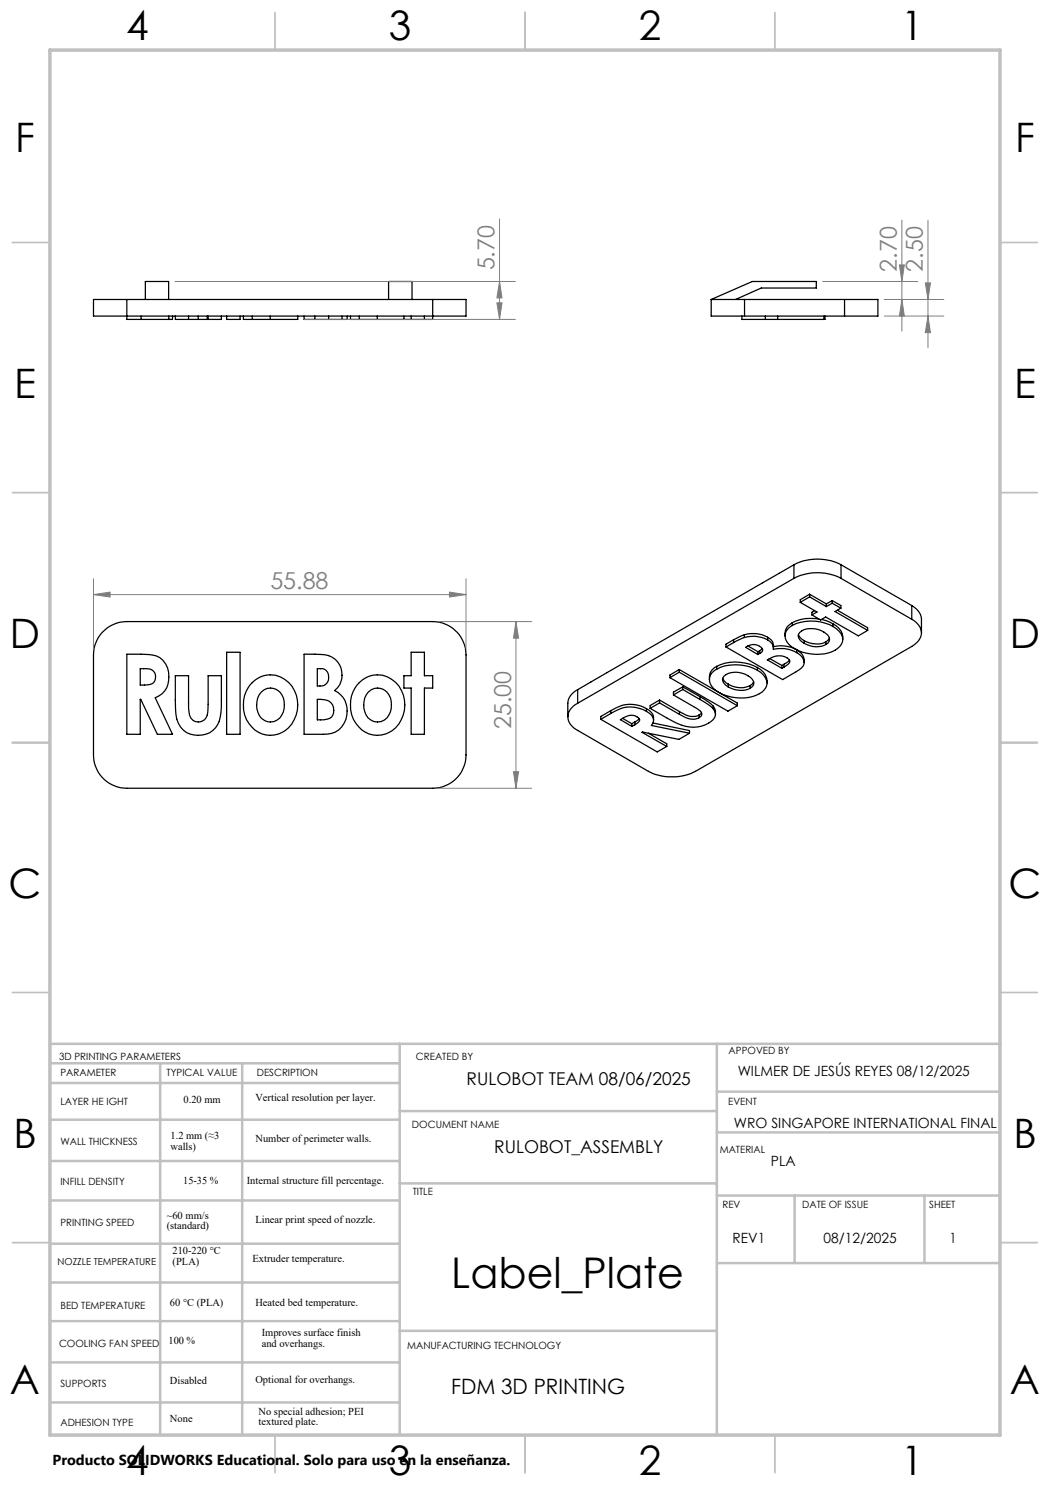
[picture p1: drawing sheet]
<svg xmlns="http://www.w3.org/2000/svg" width="210mm" height="297mm" viewBox="0 0 210 297" stroke-linecap="round" stroke-linejoin="round" font-family="sans-serif">
<g fill="none" stroke="#c0c0c0" stroke-width=".35">
<path d="M55 2.5v7.5M105 2.5v7.5M155 2.5v7.5M2.5 48.5h7.5M200 48.5h7.5M2.5 98.5h7.5M200 98.5h7.5M2.5 148.5h7.5M200 148.5h7.5M2.5 198.5h7.5M200 198.5h7.5M2.5 248.5h7.5"/>
<path d="M200 248.5h7.5M55 287v7.5M105 287v7.5M155 287v7.5"/>
</g>
<g fill="none" stroke="#c0c0c0" stroke-width=".5">
<path d="M10 208.8h190.2M10.1 212.7h69.6M10.1 216.6h69.6M32 212.7v74.4M48.4 212.7v74.4M79.9 208.8v78.2M143.4 208.8v78.2M143.4 218.3h56.6M10.1 223.9h69.6M10.1 232.2h69.6M79.9 236.7h63.5M79.9 222.2h63.5"/>
<path d="M143.4 226.5h56.6M143.4 239.1h56.6M158.9 239.1v13.5M184.9 239.1v13.5M10.1 240.1h69.6M10.1 256.5h69.6M10.1 248.7h69.6M143.4 252.6h56.6M10.1 272.5h69.6M10.1 264.2h69.6M79.9 266.2h63.5M10.1 280.5h69.6"/>
</g>
<path d="M10 10h190v277h-190z" fill="none" stroke="#c0c0c0" stroke-width=".7"/>
<g fill="none" stroke="#000" stroke-width=".25">
<path d="M25.4 59.9h-6.7v3.3h74.5v-3.3h-6.7M25.4 59.9h61.1M25.4 59.9v4h2.8M29.1 59.9v-3.6h4.6v3.6M77.7 59.9v-3.6h4.7v3.6M86.5 59.9v4h-5.7v-.7M142.2 59.9h6.7M142.2 59.9v3.3h6.7M142.2 59.9l8.3-3.6h12.8v1.3h-11l-5.2 2.3M148.9 59.9h20M148.9 59.9v3.3M168.9 59.9h6.7v3.3h-6.7"/>
<path d="M168.9 59.9v3.3M28.2 63.2v.7M33.8 63.2v.7h-5.6M34.5 63.2v.7h-.7M35.1 63.2v.7h2.6M37.7 63.9h2M37.7 63.2v.7M39.7 63.9h1.8M39.7 63.2v.7M41.5 63.9h.1M41.5 63.2v.7M41.6 63.2v.7"/>
<path d="M44.3 63.2v.7h-2.7M45.3 63.2v.7h2.7v-.7M48.7 63.2v.7h1.7M50.4 63.9h3.6M50.4 63.2v.7M54 63.2v.7M59.5 63.2v.7h-5.5M60.8 63.2v.7h2.2M63 63.9h2.7M63 63.2v.7M65.7 63.2v.7M68.4 63.2v.7h-2.7"/>
<path d="M69.4 63.2v.7h-.9M70.1 63.2v.7h1.8M71.9 63.9h3.6M71.9 63.2v.7M75.5 63.9h5.3M75.5 63.2v.7M82.2 63.2v.7M84.9 63.2v.7M148.4 63.2v.7h16.4M148.9 63.2h20M153.1 63.2v.7M155.5 63.2v.7"/>
<path d="M164.8 63.2v.7M165 63.2v.7h-.2M158.8 113a10.4 10.4 0 0 1 9.4 0M158.8 115.7a10.4 10.4 0 0 1 9.4 0M158.8 113v2.7M158.8 115.7l-43.3 24.9M158.8 113l-43.3 24.9M161.9 118.8l3.4 2M161.9 118.8l-1.8 1.1v.6M161.9 119.4l-1.8 1.1M161.9 119.4l3.4 1.9M161.9 118.8v.6"/>
<path d="M168.2 113v2.7M168.2 115.7l14.2 8.2M168.2 113l14.2 8.1M20.4 126.5a6.8 6.8 0 0 1 5-2.2h61.1a6.7 6.7 0 0 1 6.7 6.7v20a6.7 6.7 0 0 1-6.7 6.7h-61.1a6.7 6.7 0 0 1-6.7-6.7v-20a6.8 6.8 0 0 1 1.7-4.5zM25.4 130.8l3.6 .1a4.2 4.2 0 0 1 4.5 2.7 4.6 4.6 0 0 1-2.5 6l3.5 7.3h-3l-3.3-7h-.2v7h-2.6zM28 133.7h1.2a1.64 1.64 0 0 1 1.9 1.5 1.64 1.64 0 0 1-1.7 1.8h-1.4zM35.1 135.1h2.6v6.8a2.09 2.09 0 0 0 2 2.5 1.86 1.86 0 0 0 1.9-2v-7.3h2.7a40.5 40.5 0 0 1-.2 8.2 4.5 4.5 0 0 1-4.7 3.8 4.5 4.5 0 0 1-4.2-4.3zM45.3 130.5h2.7v16.4h-2.7zM50.4 136.5a5.2 5.2 0 0 1 8.9 2.5 6 6 0 0 1-5.3 8.1 5.9 5.9 0 0 1-5.3-7 6.1 6.1 0 0 1 1.7-3.6zM52.3 138.4a2.69 2.69 0 0 1 2.9-.6 2.69 2.69 0 0 1 1.6 2.5 3.3 3.3 0 0 1-2.7 4.1 2.95 2.95 0 0 1-2.8-3.4 3.5 3.5 0 0 1 1-2.6zM60.8 130.8l2.9 .1a4.1 4.1 0 0 1 4.4 2.4 4.1 4.1 0 0 1-1.2 4.8 4.7 4.7 0 0 1 2.5 4.5 4.7 4.7 0 0 1-3.1 4.1l-1.6 .2h-3.9zM63.5 139.9h.5a2.26 2.26 0 0 1 2.3 .7 2.26 2.26 0 0 1 .3 2.4 1.88 1.88 0 0 1-1.9 1h-1.2z"/>
<path d="M63.5 133.7a1.91 1.91 0 0 1 2 .7 1.82 1.82 0 0 1 0 2.1 1.82 1.82 0 0 1-2 .7zM71.9 136.5a5.2 5.2 0 0 1 8.8 2.5 6 6 0 0 1-5.2 8.1 5.9 5.9 0 0 1-5.4-7 6.1 6.1 0 0 1 1.8-3.6zM73.7 138.4a2.69 2.69 0 0 1 2.9-.6 2.69 2.69 0 0 1 1.6 2.5 3.5 3.5 0 0 1-2 4 2.82 2.82 0 0 1-3.4-2.6 4.2 4.2 0 0 1 .9-3.3zM82.2 130.5h2.7v4.6h1.6v2.5h-1.6v9.3h-2.7v-9.3h-1.4v-2.5h1.4zM115.5 137.9a3.3 3.3 0 0 0-1.9 2.7v2.8M115.5 137.9v2.7M134 135.5l11.6 6.7 1.9-1.1M134.7 139l4.7 2.7a1.28 1.28 0 0 1 .9 1.4l-.5 .4M135.9 133.9l7.8 4.5M135.9 133.9l-1.9 1.1v.5M135.9 133.9v.5M135.9 134.4l-1.9 1.1"/>
<path d="M135.9 134.4l11.6 6.7M136.6 137.4l3.4 1.9M136.6 137.4l-1.9 1v.6M136.6 137.9l-1.9 1.1M136.6 137.9l3.4 2M136.6 137.4v.5M140 139.3l1.6 1.1 1.1 .8M140 139.9l1.6 1 1.1 .9M140 139.3v.6M143.3 133.3a8.9 8.9 0 0 1 8.2 .2M143.3 133.3l-.4 .2a2.36 2.36 0 0 0-1 2.4M143.3 133.8a8.9 8.9 0 0 1 8.2 .3"/>
<path d="M143.3 133.8l-.4 .3a2.22 2.22 0 0 0-1 1.8M143.3 133.3v.5M143.9 138.6l3.6 2v.5M144.6 135.7a1.97 1.97 0 0 0 1.1 1.1M145.2 129.4l11.3 6.5 2.7-1.6a2.27 2.27 0 0 0 1.6-2.1 2.61 2.61 0 0 0-1.5-1.7M145.7 137.4a4.7 4.7 0 0 0 4.3 .3M145.7 137.4a1.42 1.42 0 0 1-.9-2.2 4.3 4.3 0 0 1 5.9 1 1.07 1.07 0 0 1-.7 1.5M145.7 136.8a4.6 4.6 0 0 0 4.3 .3M145.7 136.8v.6M146.7 127.9l-1.5 .9v.6M146.7 128.5l-1.5 .9M146.7 127.9v.6"/>
<path d="M148.9 127a6.1 6.1 0 0 1 4.6 .5M148.9 127l-2.2 .9M148.9 127.5l-2.2 1M148.9 127.5l.6-.2a6.4 6.4 0 0 1 4 .7M148.9 127v.5M149.6 129.2l2 1.1M150 137.1v.6M150.7 136.3l-.2 .5-.5 .3M151.5 133.5a3.2 3.2 0 0 1 1.9 3.1M151.5 134.1a2.91 2.91 0 0 1 1.8 3.1 4.8 4.8 0 0 1-4.4 2.4 8.6 8.6 0 0 1-6.2-1.9 2.48 2.48 0 0 1-.8-1.8M151.5 133.5v.6M151.6 130.3v.6"/>
<path d="M151.9 130.7a.71 .71 0 0 0 .7-.8 .71 .71 0 0 0-.7-.6 2.37 2.37 0 0 0-2.8 .2l2.5 1.4M151.9 130.7l-.3 .2M151.9 130.1l-.3 .2M151.9 130.1v.6M152.4 129.7l-.5 .4M153.5 127.5a1.81 1.81 0 0 1 1.2 1.5M153.5 128a1.92 1.92 0 0 1 1.2 1.9l.7-.2a6.3 6.3 0 0 1 3.9 .8M153.5 127.5v.5M154 131.7l2.4 1.4M154.7 129.3a6.7 6.7 0 0 1 4.6 .7M154.7 129v.6M156.4 133.1v.6"/>
<path d="M156.8 133.4a1.97 1.97 0 0 0 1.2-1.1 2.64 2.64 0 0 0-3.7-.8l-.8 .5 2.9 1.7M156.8 133.4l-.4 .3M156.8 132.9l-.4 .2M156.8 132.9v.5M157.9 132l-1.1 .9M158.5 124.5l-.4 .3a2.29 2.29 0 0 0-1.1 2.4M158.5 125.1a8.9 8.9 0 0 1 8.1 .2M158.5 125.1l-.4 .2a2.28 2.28 0 0 0-1.1 1.9M158.5 124.5v.6M159.3 130a2.38 2.38 0 0 1 1.5 1.9M159.3 130v.5M159.7 126.9a2.06 2.06 0 0 0 1.1 1.2"/>
<path d="M160.1 120.5l3.3 1.9-1 .6M160.8 128.7a4.4 4.4 0 0 0 4.4 .2M160.8 128.7a1.75 1.75 0 0 1-1.1-1.9 3.5 3.5 0 0 1 4-.9l.5 .2a2.69 2.69 0 0 1 1.7 1.7l-.3 .8-.4 .3M160.8 128.1a4.6 4.6 0 0 0 4.4 .3M160.8 128.1v.6M160.8 131.9v.6M162.4 123l1.7 1 1-.6 6.6 3.8 1.8-1.1M162.9 122.1l-.5 .3v.6M163.8 123.8a8.1 8.1 0 0 0-5.3 .7M164.3 123.9l1.6 .5 .7 .4M165.2 128.4v.5M165.3 120.8v.5"/>
<path d="M165.9 127.6l-.7 .8M166.4 120.1l1.8 1v.5M166.4 120.1l-1.1 .7M166.4 120.6l-1.1 .7M166.4 120.6l1.8 1M166.4 120.1v.5M166.6 124.8a3.3 3.3 0 0 1 1.9 2.5M166.6 125.3a2.88 2.88 0 0 1 1.9 3.1 4.6 4.6 0 0 1-4.5 2.4 7.8 7.8 0 0 1-6.6-2.4l-.4-1.2M166.6 124.8v.5M167.5 122.1l6 3.5v.5M168.2 121.6l-1.2 .7 6.5 3.8M168.6 127.3v.5"/>
<path d="M182.4 123.9a2.98 2.98 0 0 1 1.7 3.6l-.7 .9-1 .9-43.3 25a10.7 10.7 0 0 1-9.4 0l-14.2-8.2a2.8 2.8 0 0 1-1.4-4.3l.6-.6 .8-.6M182.4 121.1a3.5 3.5 0 0 1 1.9 2.8v2.7M182.4 121.1v2.8M120.2 143.9l11.2 6.5 1.9-1.1M122.2 142.1l-2 1.2v.6M122.2 142.7l-2 1.2M122.2 142.1v.6M124.5 143.7l1.9 1M126.4 144.7v.6M127 145a1.64 1.64 0 0 0 1-1 2.23 2.23 0 0 0-3.4-.4l-.5 .3 2.3 1.4M127 145l-.6 .3M127 144.4l-.6 .3"/>
<path d="M127 144.4v.6M127.8 143.7l-.8 .7M129.3 141.7a2.03 2.03 0 0 1 1.4 2.3M129.3 141.7a6.5 6.5 0 0 0-7.1 .4M129.3 142.3a6.4 6.4 0 0 0-7.1 .4M129.3 142.3a1.79 1.79 0 0 1 1 2.8l7.6 1.5M129.3 141.7v.6M129.7 146.6l3.6 2.2v.5M130 141.7a27 27 0 0 0 7.2 3.6 5.6 5.6 0 0 0 5.7-1.8 1.46 1.46 0 0 0-.2-1.7M130.6 144.6l7.3 1.5v.5M131.9 140l4 2.3M131.9 140l-1.9 1.1v.6"/>
<path d="M131.9 140.6l-1.9 1.1M131.9 140.6l4 2.3M131.9 140v.6M135.9 142.3a3.9 3.9 0 0 0 3.9 .7M135.9 142.9a4 4 0 0 0 3.9 .6M135.9 142.3v.6M137.9 146.6l-2.1 1.3-7.4-1.4 4.9 2.8M139.8 143v.5M140.3 142.6l-.5 .4M142.7 141.2a1.85 1.85 0 0 1 .4 1.7M142.7 141.2v.6"/>
</g>
<g fill="none" stroke="#808080" stroke-width=".2">
<path d="M35 56.3h68.1M99.9 56.3l.5 3.3h-1zM99.9 43.8v20.1M164.5 56.3h19.1M176.8 59.9h12M179.9 53h1l-.5 3.3zM180.4 59.9l.5 3.3h-1zM180.4 44v22.2M185.1 56.6h1l-.5 3.3zM185.6 44v25.6M60.8 63.9h42.3M99.4 60.6h1l-.5 3.3z"/>
<path d="M176.8 63.2h12M185.6 63.2l.5 3.3h-1zM18.7 118.9l3.3-.5v1zM18.7 115.7v14M18.7 118.9h74.5M89.9 118.4l3.3 .5-3.3 .5zM93.2 115.7v14M87.8 124.3h18.6M103.2 124.3l.5 3.3h-1zM103.2 124.3v33.4M87.8 157.7h18.6M102.7 154.3h1l-.5 3.4z"/>
</g>
<g fill="#808080">
<path d="M18.7 118.9l3.3-.5v1zM89.9 118.4l3.3 .5-3.3 .5z"/>
<path d="M180.4 59.9l.5 3.3h-1zM179.9 53h1l-.5 3.3zM185.6 63.2l.5 3.3h-1zM185.1 56.6h1l-.5 3.3z"/>
<path d="M99.9 56.3l.5 3.3h-1zM99.4 60.6h1l-.5 3.3zM103.2 124.3l.5 3.3h-1zM102.7 154.3h1l-.5 3.4z"/>
</g>
<text font-size="8.5" x="90.3" y="257.6">Label_Plate</text>
<g font-size="8.1">
<text x="25.2" y="8">4</text>
<text x="77.7" y="8">3</text>
<text x="127.7" y="8">2</text>
<text x="180.2" y="8">1</text>
<text x="3" y="30.4">F</text>
<text x="203" y="30.4">F</text>
<text x="2.8" y="79.6">E</text>
<text x="202.8" y="79.6">E</text>
<text x="2" y="129.6">D</text>
<text x="202" y="129.6">D</text>
<text x="1.7" y="179.6">C</text>
<text x="201.7" y="179.6">C</text>
<text x="2.7" y="229.6">B</text>
<text x="202.7" y="229.6">B</text>
<text x="2" y="278.9">A</text>
<text x="202" y="278.9">A</text>
<text x="25.2" y="295">4</text>
<text x="77.7" y="295">3</text>
<text x="127.7" y="295">2</text>
<text x="180.2" y="295">1</text>
</g>
<g font-size="4.7" fill="#808080">
<text x="98.9" y="54.1" transform="rotate(-90 98.9 54.1)">5.70</text>
<text x="179.4" y="54.3" transform="rotate(-90 179.4 54.3)">2.70</text>
<text x="184.6" y="54.3" transform="rotate(-90 184.6 54.3)">2.50</text>
<text x="54.1" y="117.9">55.88</text>
<text x="102.2" y="145.8" transform="rotate(-90 102.2 145.8)">25.00</text>
</g>
<text font-size="4.2" x="90.2" y="278.9">FDM 3D PRINTING</text>
<g font-size="3.5">
<text x="93.3" y="217">RULOBOT TEAM 08/06/2025</text>
<text x="98.8" y="230.6">RULOBOT_ASSEMBLY</text>
</g>
<text font-size="2.9" x="10.5" y="292.9">Producto SOLIDWORKS Educational. Solo para uso en la enseñanza.</text>
<g font-size="2.8">
<text x="147.5" y="215.1">WILMER DE JESÚS REYES 08/12/2025</text>
<text x="146.8" y="225.6">WRO SINGAPORE INTERNATIONAL FINAL</text>
<text x="154.2" y="233.1">PLA</text>
<text x="146.5" y="248.6">REV1</text>
<text x="164.7" y="248.6">08/12/2025</text>
<text x="189.9" y="248.6">1</text>
</g>
<g font-size="2.1">
<text x="36.7" y="220.7">0.20 mm</text>
<text x="51.1" y="220.3">Vertical resolution per layer.</text>
<text x="34.1" y="227.9">1.2 mm (≈3</text>
<text x="34.1" y="230">walls)</text>
<text x="51.1" y="228.4">Number of perimeter walls.</text>
<text x="36.6" y="236.7">15-35 %</text>
<text x="49.4" y="236.7">Internal structure fill percentage.</text>
<text x="33.3" y="243.8">~60 mm/s</text>
<text x="33.3" y="245.9">(standard)</text>
<text x="51.1" y="244.6">Linear print speed of nozzle.</text>
<text x="34.5" y="250.9">210-220 °C</text>
<text x="34.5" y="253">(PLA)</text>
<text x="50.5" y="252.3">Extruder temperature.</text>
<text x="34" y="261.2">60 °C (PLA)</text>
<text x="51.1" y="261.2">Heated bed temperature.</text>
<text x="33.7" y="268.8">100 %</text>
<text x="52.3" y="267.3">Improves surface finish</text>
<text x="52.3" y="269.4">and overhangs.</text>
<text x="34" y="276.7">Disabled</text>
<text x="51.1" y="276.7">Optional for overhangs.</text>
<text x="34" y="284.5">None</text>
<text x="51.7" y="283">No special adhesion; PEI</text>
<text x="51.7" y="285.1">textured plate.</text>
</g>
<g font-size="2">
<text x="11.8" y="212">3D PRINTING PARAMETERS</text>
<text x="12.1" y="215.1">PARAMETER</text>
<text x="33.3" y="215.1">TYPICAL VALUE</text>
<text x="51.4" y="215.1">DESCRIPTION</text>
<text x="83.2" y="212">CREATED BY</text>
<text x="145.7" y="210.7">APPOVED BY</text>
<text x="12.1" y="220.9">LAYER HE IGHT</text>
<text x="145.6" y="221">EVENT</text>
<text x="82.4" y="225.6">DOCUMENT NAME</text>
<text x="12.1" y="229.1">WALL THICKNESS</text>
<text x="143.9" y="230.5">MATERIAL</text>
<text x="12.1" y="237">INFILL DENSITY</text>
<text x="82.6" y="238.9">TITLE</text>
<text x="12.1" y="245.3">PRINTING SPEED</text>
<text x="144.5" y="241.7">REV</text>
<text x="160.4" y="241.7">DATE OF ISSUE</text>
<text x="185.8" y="241.7">SHEET</text>
<text x="12.1" y="261.9">BED TEMPERATURE</text>
<text x="11.8" y="269.4">COOLING FAN SPEED</text>
<text x="81.4" y="269.8">MANUFACTURING TECHNOLOGY</text>
<text x="12.1" y="277.4">SUPPORTS</text>
<text x="12.1" y="285.1">ADHESION TYPE</text>
</g>
<text font-size="1.9" x="11.5" y="253">NOZZLE TEMPERATURE</text>
</svg>
